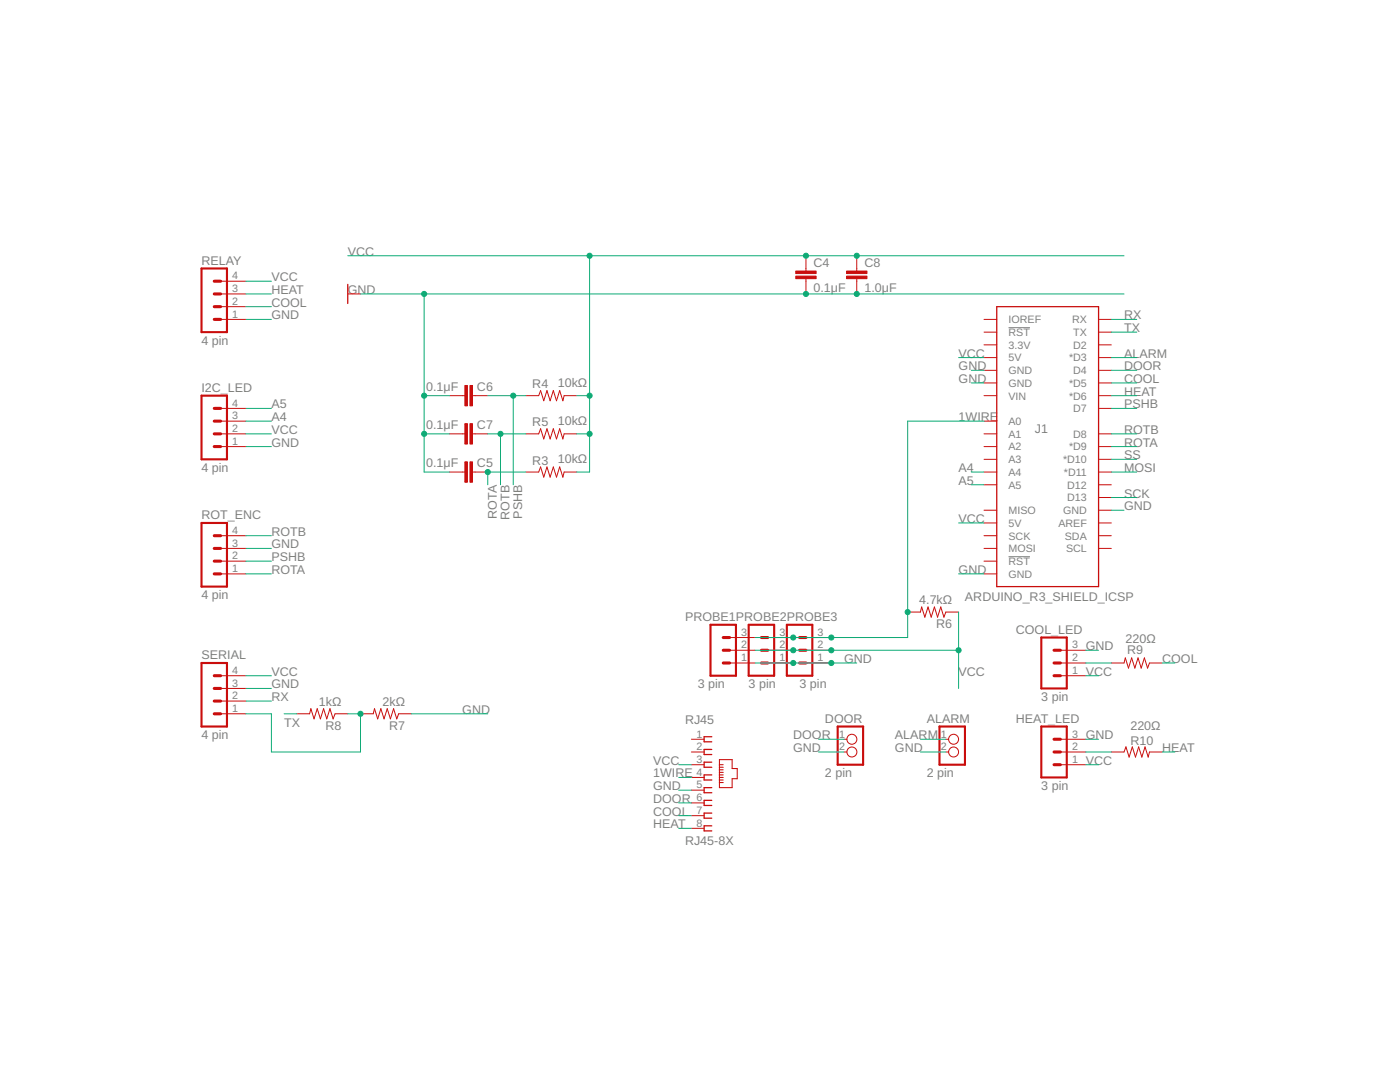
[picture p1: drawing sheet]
<svg xmlns="http://www.w3.org/2000/svg" width="279mm" height="216mm" viewBox="0 0 279 216" stroke-linecap="round" stroke-linejoin="round" font-family="sans-serif">
<path d="M201.3 65.4h4.2M201.3 111.1h4.2" fill="none" stroke="#808080" stroke-width=".2"/>
<path d="M69.4 56.7v3.9M198.9 61.2h20.3v55.9h-20.3zM142 147h-1.5v1h1.5M142 149.5h-1.5v1.1h1.5M142 152.1h-1.5v1h1.5M142 154.6h-1.5v1h1.5M142 157.2h-1.5v1h1.5M142 159.7h-1.5v1h1.5M142 162.2h-1.5v1.1h1.5M142 164.8h-1.5v1h1.5" fill="none" stroke="#c90d0c" stroke-width=".25"/>
<g fill="none" stroke="#c90d0c" stroke-width=".2">
<path d="M44 58.7h5.1M44 56.1h5.1M69.4 58.7h2.5M160.8 51v3.1M160.8 55.6v3.1M171 51v3.1M171 55.6v3.1M44 63.7h5.1M44 61.2h5.1M89.7 79h3.1M94.3 79h3M105 79h2.5l.4-1.1 .6 2.1 .7-2.1 .6 2.1 .6-2.1 .7 2.1 .6-2.1 .6 2.1 .3-1h2.5"/>
<path d="M196.4 63.7h2.5M196.4 66.3h2.5M196.4 68.8h2.5M196.4 71.4h2.5M196.4 73.9h2.5M196.4 76.4h2.5M196.4 79h2.5M219.2 63.7h2.6M219.2 66.3h2.6M219.2 68.8h2.6M219.2 71.4h2.6M219.2 73.9h2.6"/>
<path d="M219.2 76.4h2.6M219.2 79h2.6M44 81.5h5.1M44 86.6h5.1M44 89.1h5.1M44 84h5.1M89.7 86.6h3.1M89.7 94.2h3.1M94.3 86.6h3M94.3 94.2h3M105 86.6h2.5l.4-1 .6 2 .7-2 .6 2 .6-2 .7 2 .6-2 .6 2 .3-1h2.5M105 94.2h2.5l.4-1 .6 2 .7-2 .6 2 .6-2 .7 2 .6-2 .6 2 .3-1h2.5"/>
<path d="M196.4 86.6h2.5M196.4 89.1h2.5M196.4 91.7h2.5M196.4 94.2h2.5M196.4 96.7h2.5M196.4 84h2.5M219.2 81.5h2.6M219.2 86.6h2.6M219.2 89.1h2.6M219.2 91.7h2.6M219.2 94.2h2.6M219.2 96.7h2.6"/>
<path d="M219.2 99.3h2.6M44 106.9h5.1M44 109.4h5.1M44 112h5.1M44 114.5h5.1M196.4 104.4h2.5M196.4 101.8h2.5M196.4 106.9h2.5M196.4 109.4h2.5M196.4 112h2.5M196.4 114.5h2.5M219.2 104.4h2.6"/>
<path d="M219.2 101.8h2.6M219.2 106.9h2.6M219.2 109.4h2.6M44 139.9h5.1M44 137.4h5.1M44 134.8h5.1M145.6 132.3h5.1M145.6 129.8h5.1M145.6 127.2h5.1M153.2 132.3h5.1M153.2 129.8h5.1M153.2 127.2h5.1"/>
<path d="M160.8 132.3h5.1M160.8 129.8h5.1M160.8 127.2h5.1M181.1 122.1h2.6l.2-1 .7 2 .6-2 .6 2 .7-2 .6 2 .6-2 .7 2 .4-1h2.5M211.6 132.3h5.1M211.6 129.8h5.1M211.6 134.8h5.1M221.8 132.3h2.5l.3-1 .6 2 .6-2 .7 2 .6-2 .7 2 .6-2 .6 2 .4-1h2.5M44 142.4h5.1M59.2 142.4h2.6l.2-1 .7 2 .6-2 .6 2 .7-2 .6 2 .6-2 .7 2 .4-1h2.5M71.9 142.4h2.6l.2-1 .7 2 .6-2 .6 2 .7-2 .6 2 .6-2 .7 2 .4-1h2.5M138 150.1h2.5"/>
<path d="M138 152.6h2.5M138 147.5h2.5M138 155.1h2.5M138 157.7h2.5M168.4 150.1h.6M168.4 147.5h.6M188.8 150.1h.5M188.8 147.5h.5M211.6 150.1h5.1M211.6 152.6h5.1M211.6 147.5h5.1M221.8 150.1h2.5l.4-1.1 .6 2.1 .7-2.1 .6 2.1 .6-2.1 .7 2.1 .6-2.1 .7 2.1 .2-1h2.5"/>
<path d="M138 160.2h2.5M138 162.8h2.5M138 165.3h2.5"/>
<circle cx="170" cy="147.5" r=".99"/>
<circle cx="170" cy="150.1" r=".99"/>
<circle cx="190.3" cy="147.5" r=".99"/>
<circle cx="190.3" cy="150.1" r=".99"/>
</g>
<path d="M40.2 53.6h5.1v12.7h-5.1zM40.2 79h5.1v12.7h-5.1zM40.2 104.4h5.1v12.7h-5.1zM40.2 132.3h5.1v12.7h-5.1zM141.8 124.7h5.1v10.1h-5.1zM149.4 124.7h5.1v10.1h-5.1zM157 124.7h5.1v10.1h-5.1zM207.8 127.2h5.1v10.2h-5.1zM167.2 145h5.1v7.6h-5.1zM187.5 145h5.1v7.6h-5.1zM207.8 145h5.1v10.1h-5.1z" fill="none" stroke="#c90d0c" stroke-width=".42"/>
<g fill="none" stroke="#c90d0c" stroke-width=".61">
<path d="M42.8 58.7h1.2M42.8 56.1h1.2M42.8 61.2h1.2M42.8 63.7h1.2M42.8 84h1.2M42.8 86.6h1.2M42.8 89.1h1.2M42.8 81.5h1.2M42.8 109.4h1.2M42.8 112h1.2M42.8 114.5h1.2M42.8 106.9h1.2"/>
<path d="M42.8 137.4h1.2M42.8 139.9h1.2M42.8 134.8h1.2M144.3 127.2h1.3M144.3 129.8h1.3M144.3 132.3h1.3M152 127.2h1.2M152 129.8h1.2M152 132.3h1.2M159.6 127.2h1.2M159.6 129.8h1.2M159.6 132.3h1.2"/>
<path d="M210.4 129.8h1.2M210.4 132.3h1.2M210.4 134.8h1.2M42.8 142.4h1.2M210.4 147.5h1.2M210.4 150.1h1.2M210.4 152.6h1.2"/>
</g>
<g fill="#c90d0c" stroke="#c90d0c" stroke-width=".2">
<path d="M158.8 55.1h4.1v.5h-4.1z"/>
<path d="M158.8 54.1h4.1v.5h-4.1z"/>
<path d="M92.8 76.9h.5v4.1h-.5z"/>
<path d="M93.8 76.9h.5v4.1h-.5z"/>
<path d="M92.8 84.5h.5v4.1h-.5z"/>
<path d="M93.8 84.5h.5v4.1h-.5z"/>
<path d="M92.8 92.2h.5v4h-.5z"/>
<path d="M93.8 92.2h.5v4h-.5z"/>
<path d="M169 55.1h4v.5h-4z"/>
<path d="M169 54.1h4v.5h-4z"/>
</g>
<path d="M143.6 151.6h2.5v1.8h1v2h-1v1.8h-2.5zM143.6 152.6h.7M143.6 153.1h.7M143.6 153.6h.7M143.6 154.1h.7M143.6 154.6h.7M143.6 155.1h.7M143.6 155.6h.7M143.6 156.1h.7" fill="none" stroke="#c90d0c" stroke-width=".21"/>
<g fill="none" stroke="#0dab76" stroke-width=".2">
<path d="M49.1 58.7h5.1M49.1 56.1h5.1M69.4 51h154.9M71.9 58.7h152.4M84.6 58.7v35.5h5.1M117.7 51v43.2h-2.6M49.1 63.7h5.1M49.1 61.2h5.1M84.6 79h5.1M97.3 79h7.7M102.4 79v17.7M115.1 79h2.6"/>
<path d="M191.3 71.4h5.1M193.8 73.9h2.6M193.8 76.4h2.6M221.8 73.9h5.1M221.8 76.4h5.1M221.8 79h5.1M221.8 63.7h5.1M221.8 66.3h5.1M221.8 71.4h5.1M49.1 86.6h5.1M49.1 89.1h5.1M49.1 84h5.1"/>
<path d="M49.1 81.5h5.1M84.6 86.6h5.1M97.3 86.6h7.7M99.9 86.6v10.1M105 94.2h-7.7v2.5M115.1 86.6h2.6M193.8 94.2h2.6M193.8 96.7h2.6M196.4 84h-15.3v43.2h-30.4M221.8 94.2h5.1M221.8 86.6h5.1M221.8 89.1h5.1"/>
<path d="M221.8 99.3h5.1M221.8 91.7h5.1M221.8 81.5h5.1M49.1 114.5h5.1M49.1 109.4h5.1M49.1 112h5.1M49.1 106.9h5.1M191.3 114.5h5.1M191.3 104.4h5.1M221.8 101.8h2.5M49.1 137.4h5.1M49.1 139.9h5.1"/>
<path d="M49.1 134.8h5.1M150.7 132.3h20.3M150.7 129.8h40.6M191.3 122.1v15.3M216.7 132.3h5.1M216.7 129.8h2.5M216.7 134.8h2.5M231.9 132.3h2.6M49.1 142.4h5.1v7.7h17.7v-7.7h-2.5M56.7 142.4h2.5M82.1 142.4h15.2M135.4 157.7h2.6"/>
<path d="M135.4 155.1h2.6M135.4 152.6h2.6M163.4 147.5h5M163.4 150.1h5M183.7 147.5h5.1M183.7 150.1h5.1M216.7 147.5h2.5M216.7 150.1h5.1M216.7 152.6h2.5M231.9 150.1h2.6M135.4 162.8h2.6M135.4 165.3h2.6"/>
<path d="M135.4 160.2h2.6"/>
</g>
<g fill="#0dab76" stroke="#0dab76" stroke-width=".2">
<circle cx="158.3" cy="132.3" r=".51"/>
<circle cx="165.9" cy="132.3" r=".51"/>
<circle cx="171" cy="58.7" r=".51"/>
<circle cx="160.8" cy="58.7" r=".51"/>
<circle cx="84.6" cy="58.7" r=".51"/>
<circle cx="84.6" cy="86.6" r=".51"/>
<circle cx="84.6" cy="79" r=".51"/>
<circle cx="158.3" cy="127.2" r=".51"/>
<circle cx="165.9" cy="127.2" r=".51"/>
<circle cx="181.1" cy="122.1" r=".51"/>
<circle cx="102.4" cy="79" r=".51"/>
<circle cx="99.9" cy="86.6" r=".51"/>
<circle cx="97.3" cy="94.2" r=".51"/>
<circle cx="71.9" cy="142.4" r=".51"/>
<circle cx="158.3" cy="129.8" r=".51"/>
<circle cx="165.9" cy="129.8" r=".51"/>
<circle cx="191.3" cy="129.8" r=".51"/>
<circle cx="171" cy="51" r=".51"/>
<circle cx="160.8" cy="51" r=".51"/>
<circle cx="117.7" cy="86.6" r=".51"/>
<circle cx="117.7" cy="79" r=".51"/>
<circle cx="117.7" cy="51" r=".51"/>
</g>
<g font-size="2.5" fill="#808080">
<text x="40.2" y="52.8">RELAY</text>
<text x="69.4" y="51">VCC</text>
<text x="162.4" y="53.2">C4</text>
<text x="172.5" y="53.2">C8</text>
<text x="54.2" y="58.6">HEAT</text>
<text x="54.2" y="56.1">VCC</text>
<text x="69.4" y="58.6">GND</text>
<text x="162.4" y="58.3">0.1μF</text>
<text x="172.5" y="58.3">1.0μF</text>
<text x="54.2" y="63.7">GND</text>
<text x="54.2" y="61.2">COOL</text>
<text x="224.3" y="63.7">RX</text>
<text x="40.2" y="68.8">4 pin</text>
<text x="191.3" y="71.3">VCC</text>
<text x="224.3" y="66.3">TX</text>
<text x="224.3" y="71.3">ALARM</text>
<text x="85" y="77.9">0.1μF</text>
<text x="95.2" y="77.9">C6</text>
<text x="106.2" y="77.5">R4</text>
<text x="111.3" y="77.2">10kΩ</text>
<text x="191.3" y="73.9">GND</text>
<text x="191.3" y="76.4">GND</text>
<text x="224.3" y="76.4">COOL</text>
<text x="224.3" y="73.9">DOOR</text>
<text x="40.2" y="78.2">I2C_LED</text>
<text x="54.2" y="81.5">A5</text>
<text x="224.3" y="81.5">PSHB</text>
<text x="224.3" y="79">HEAT</text>
<text x="54.2" y="89.1">GND</text>
<text x="54.2" y="84">A4</text>
<text x="54.2" y="86.6">VCC</text>
<text x="85" y="85.6">0.1μF</text>
<text x="95.2" y="85.6">C7</text>
<text x="106.2" y="85.1">R5</text>
<text x="111.3" y="84.8">10kΩ</text>
<text x="191.3" y="84">1WIRE</text>
<text x="206.5" y="86.3">J1</text>
<text x="224.3" y="86.6">ROTB</text>
<text x="224.3" y="89.1">ROTA</text>
<text x="40.2" y="94.2">4 pin</text>
<text x="85" y="93.2">0.1μF</text>
<text x="95.2" y="93.2">C5</text>
<text x="106.2" y="92.7">R3</text>
<text x="111.3" y="92.4">10kΩ</text>
<text x="191.3" y="94.2">A4</text>
<text x="224.3" y="91.7">SS</text>
<text x="224.3" y="94.2">MOSI</text>
<text x="191.3" y="96.7">A5</text>
<text x="224.3" y="101.8">GND</text>
<text x="224.3" y="99.3">SCK</text>
<text x="40.2" y="103.6">ROT_ENC</text>
<text x="54.2" y="106.9">ROTB</text>
<text x="99.1" y="103.5" transform="rotate(-90 99.1 103.5)">ROTA</text>
<text x="101.7" y="103.7" transform="rotate(-90 101.7 103.7)">ROTB</text>
<text x="104.2" y="103.5" transform="rotate(-90 104.2 103.5)">PSHB</text>
<text x="191.3" y="104.4">VCC</text>
<text x="54.2" y="109.4">GND</text>
<text x="54.2" y="112">PSHB</text>
<text x="40.2" y="119.6">4 pin</text>
<text x="54.2" y="114.5">ROTA</text>
<text x="191.3" y="114.5">GND</text>
<text x="192.6" y="119.8">ARDUINO_R3_SHIELD_ICSP</text>
<text x="136.7" y="123.9">PROBE1PROBE2PROBE3</text>
<text x="183.5" y="120.6">4.7kΩ</text>
<text x="186.8" y="125.4">R6</text>
<text x="40.2" y="131.5">SERIAL</text>
<text x="202.7" y="126.4">COOL_LED</text>
<text x="216.7" y="129.7">GND</text>
<text x="224.6" y="128.2">220Ω</text>
<text x="224.9" y="130.5">R9</text>
<text x="54.2" y="137.4">GND</text>
<text x="54.2" y="134.8">VCC</text>
<text x="139.2" y="137.4">3 pin</text>
<text x="149.4" y="137.4">3 pin</text>
<text x="159.6" y="137.4">3 pin</text>
<text x="168.5" y="132.3">GND</text>
<text x="191.3" y="134.8">VCC</text>
<text x="216.7" y="134.8">VCC</text>
<text x="231.9" y="132.3">COOL</text>
<text x="54.2" y="139.9">RX</text>
<text x="63.6" y="140.9">1kΩ</text>
<text x="76.3" y="140.9">2kΩ</text>
<text x="92.3" y="142.4">GND</text>
<text x="207.8" y="139.9">3 pin</text>
<text x="40.2" y="147.5">4 pin</text>
<text x="56.7" y="145">TX</text>
<text x="64.9" y="145.7">R8</text>
<text x="77.6" y="145.7">R7</text>
<text x="136.7" y="144.5">RJ45</text>
<text x="158.3" y="147.5">DOOR</text>
<text x="164.6" y="144.3">DOOR</text>
<text x="178.6" y="147.5">ALARM</text>
<text x="185" y="144.3">ALARM</text>
<text x="202.7" y="144.2">HEAT_LED</text>
<text x="216.7" y="147.5">GND</text>
<text x="225.6" y="145.7">220Ω</text>
<text x="225.6" y="148.6">R10</text>
<text x="130.4" y="155.1">1WIRE</text>
<text x="130.4" y="152.6">VCC</text>
<text x="158.3" y="150.1">GND</text>
<text x="164.6" y="155.1">2 pin</text>
<text x="178.6" y="150.1">GND</text>
<text x="185" y="155.1">2 pin</text>
<text x="216.7" y="152.6">VCC</text>
<text x="231.9" y="150.1">HEAT</text>
<text x="130.4" y="157.7">GND</text>
<text x="130.4" y="160.2">DOOR</text>
<text x="207.8" y="157.7">3 pin</text>
<text x="130.4" y="162.8">COOL</text>
<text x="130.4" y="165.3">HEAT</text>
<text x="136.7" y="168.6">RJ45-8X</text>
</g>
<g font-size="2.1" fill="#808080">
<text x="46.4" y="58.3">3</text>
<text x="46.4" y="55.8">4</text>
<text x="46.4" y="63.4">1</text>
<text x="46.4" y="60.8">2</text>
<text x="201.3" y="64.5">IOREF</text>
<text x="213.9" y="64.5">RX</text>
<text x="201.3" y="67">RST</text>
<text x="201.3" y="69.6">3.3V</text>
<text x="214.2" y="67">TX</text>
<text x="214.2" y="69.6">D2</text>
<text x="201.3" y="72.1">5V</text>
<text x="201.3" y="77.2">GND</text>
<text x="201.3" y="74.6">GND</text>
<text x="213.4" y="72.1">*D3</text>
<text x="213.4" y="77.2">*D5</text>
<text x="214.2" y="74.6">D4</text>
<text x="46.4" y="83.7">3</text>
<text x="46.4" y="81.1">4</text>
<text x="201.3" y="79.7">VIN</text>
<text x="213.4" y="79.7">*D6</text>
<text x="214.2" y="82.3">D7</text>
<text x="46.4" y="88.8">1</text>
<text x="46.4" y="86.2">2</text>
<text x="201.3" y="84.8">A0</text>
<text x="201.3" y="87.3">A1</text>
<text x="201.3" y="89.9">A2</text>
<text x="213.4" y="89.9">*D9</text>
<text x="214.2" y="87.3">D8</text>
<text x="201.3" y="92.4">A3</text>
<text x="201.3" y="95">A4</text>
<text x="212.1" y="92.4">*D10</text>
<text x="212.3" y="95">*D11</text>
<text x="201.3" y="97.5">A5</text>
<text x="213" y="97.5">D12</text>
<text x="213" y="100">D13</text>
<text x="46.4" y="106.5">4</text>
<text x="201.3" y="102.6">MISO</text>
<text x="201.3" y="105.1">5V</text>
<text x="201.3" y="107.7">SCK</text>
<text x="211.2" y="105.1">AREF</text>
<text x="212.2" y="102.6">GND</text>
<text x="212.5" y="107.7">SDA</text>
<text x="46.4" y="111.6">2</text>
<text x="46.4" y="109.1">3</text>
<text x="201.3" y="110.2">MOSI</text>
<text x="201.3" y="112.7">RST</text>
<text x="212.8" y="110.2">SCL</text>
<text x="46.4" y="114.2">1</text>
<text x="201.3" y="115.3">GND</text>
<text x="147.9" y="131.9">1</text>
<text x="147.9" y="129.4">2</text>
<text x="147.9" y="126.8">3</text>
<text x="155.6" y="131.9">1</text>
<text x="155.6" y="129.4">2</text>
<text x="155.6" y="126.8">3</text>
<text x="163.2" y="131.9">1</text>
<text x="163.2" y="129.4">2</text>
<text x="163.2" y="126.8">3</text>
<text x="214" y="131.9">2</text>
<text x="214" y="129.4">3</text>
<text x="46.4" y="137">3</text>
<text x="46.4" y="134.5">4</text>
<text x="214" y="134.5">1</text>
<text x="46.4" y="142.1">1</text>
<text x="46.4" y="139.5">2</text>
<text x="139" y="147.2">1</text>
<text x="139" y="149.7">2</text>
<text x="167.5" y="147.2">1</text>
<text x="167.5" y="149.7">2</text>
<text x="187.8" y="147.2">1</text>
<text x="187.8" y="149.7">2</text>
<text x="214" y="149.7">2</text>
<text x="214" y="147.2">3</text>
<text x="139" y="152.2">3</text>
<text x="139" y="154.8">4</text>
<text x="214" y="152.2">1</text>
<text x="139" y="157.3">5</text>
<text x="139" y="159.9">6</text>
<text x="139" y="162.4">7</text>
<text x="139" y="164.9">8</text>
</g>
</svg>
